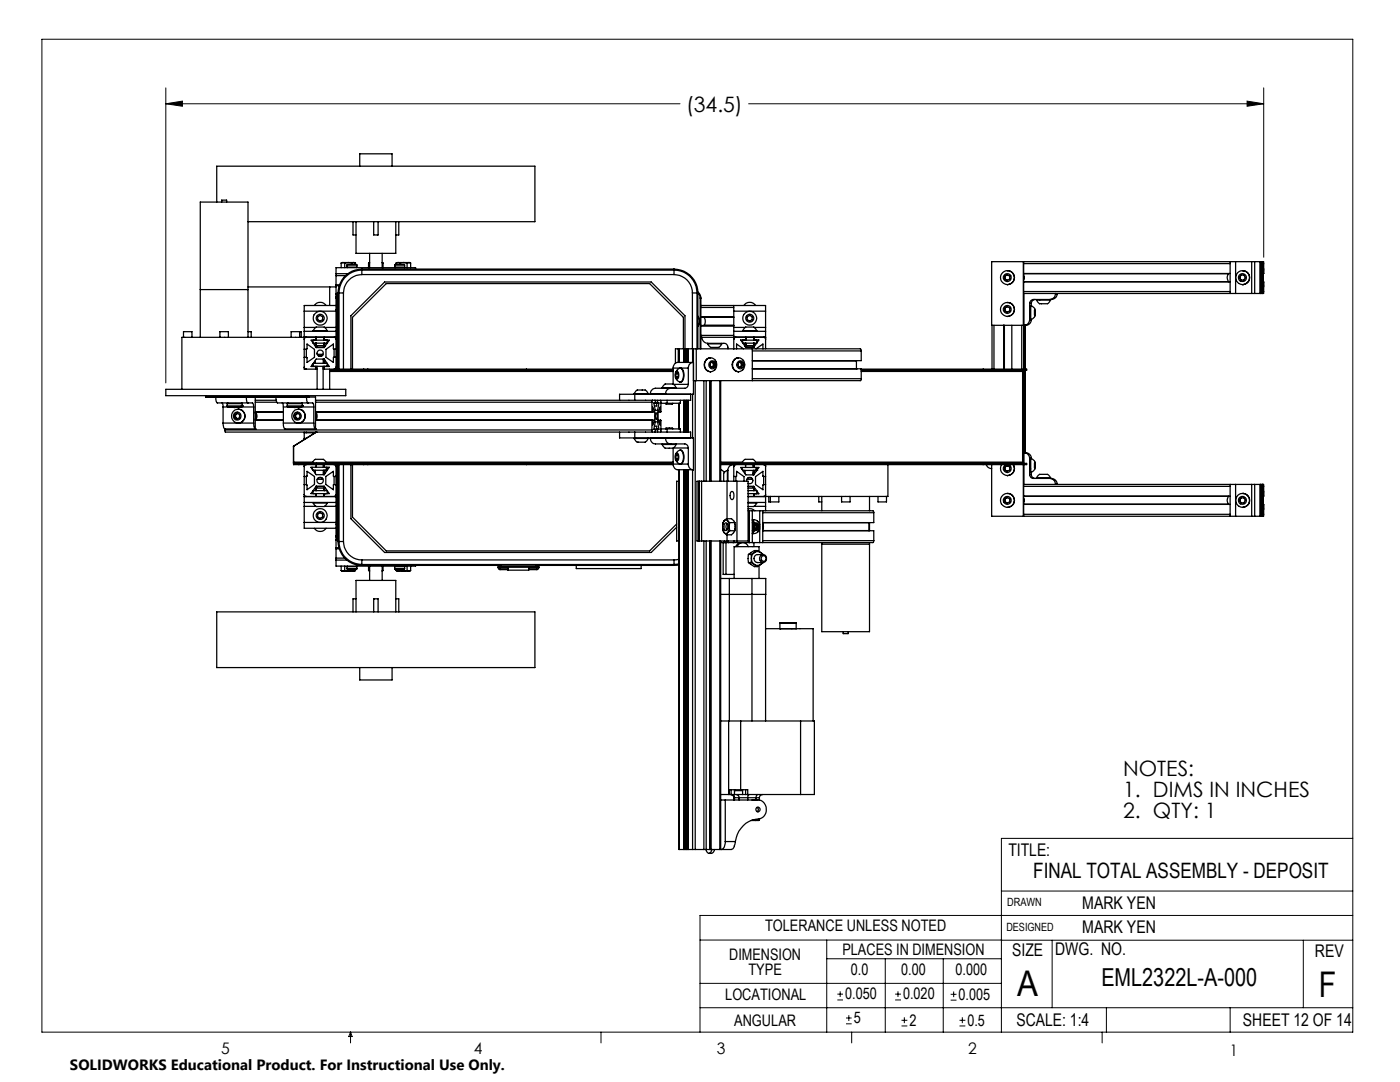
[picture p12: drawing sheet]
<svg xmlns="http://www.w3.org/2000/svg" width="279mm" height="216mm" viewBox="0 0 279 216" stroke-linecap="round" stroke-linejoin="round" font-family="sans-serif">
<g fill="none" stroke="#000" stroke-width=".2">
<path d="M8.4 7.8h261.6v198.2h-261.6zM33.1 17.5v58.9M252.2 17.5v33.8M33.1 20.7l3.3-.5v1zM33.1 20.7h102.6M149.4 20.7h102.8M248.9 20.2l3.3 .5-3.3 .5zM199.8 177.8h70.2M270 167.3h-70.2v38.7M139.7 187.6h60.2M139.7 196.2h60.1M165 187.6v18.4"/>
<path d="M165 191.3h34.8M167.1 199.5h1.1M167.1 198.4h1.1M167.7 197.8v1.1M176.7 191.3v14.7M178.6 199.5h1.2M178.6 198.4h1.2M179.2 197.8v1.1M188.2 191.3v14.7M189.7 199.6h1.2M189.7 198.4h1.2M190.3 197.8v1.2"/>
<path d="M199.8 187.6h70.2M210 187.6v13.5M260.1 187.6v13.5M270 182.7h-130.3v23.3M70 206v2.1M70 206l.3 .8h-.7zM119.9 206v2.1M139.7 201.1h130.3M168.8 204.3h1.2M168.8 203.1h1.2M169.4 202.6v1.1M170 206v2.1"/>
<path d="M179.9 204.7h1.2M179.9 203.6h1.2M180.5 203v1.2M191.5 204.7h1.2M191.5 203.6h1.2M192.1 203v1.2M220 206v2.1M220.8 201.1v4.9M245.5 201.1v4.9"/>
</g>
<path d="M248.9 20.2l3.3 .5-3.3 .5zM33.1 20.7l3.3-.5v1z" fill="#000"/>
<g fill="none" stroke="#000" stroke-width=".25">
<path d="M71.8 33.2v-2.5h6.4v2.5M40 57.8h9.5M43.3 40.3v-7.1h63.5v11h-57.3M44.2 40.3v-.4h1v.4M49.5 57.3h17.6M65.8 57.3v3.7M67.1 58.7v3.4M67.1 54.6v.4M67.1 58.6v.1M67.1 56.9v.1M67.1 57h.1M67.1 58.6h.2"/>
<path d="M67.1 54.6h2.3M67.1 55v1.9M67.1 57v1.6M67.1 57h.6M67.1 55h1.9M67.1 56.9h.6M67.1 58.7h.2M67.2 59.5v14.2M67.5 58.5l-.4 .7v.3h.1M67.5 58.6l-.3 .9M67.5 58.5h1M67.5 58.5v15.2"/>
<path d="M68.1 52.5v.9M68.4 52.4l.4 .1M68.4 52.4h1.1M68.4 52.4l-.3 .1M68.5 58.5v15.2M68.8 52.5v.9M69.3 52.9l.1-.1h1.8v.1M69.3 52.9h1.9M69.3 53.3h1.9M69.3 52.9v.4M69.3 53.3l.1 .1M69.5 52.4l.7 .1"/>
<path d="M69.5 52.4h1.1M69.5 52.4l-.7 .1M70.2 52.5v.3M70.4 44.2v2.7h.6M70.6 52.4l-.4 .1M70.6 52.4l.3 .1M70.9 52.5v.3M71 44.2v6.4h8v-6.4M71.2 52.9v.4M71.2 53.3v.1M72.2 54.8a3.7 3.7 0 0 0-3.7 3.7M72.2 53.7a4.8 4.8 0 0 0-4.7 4.8"/>
<path d="M72.2 53.7v1.1M72.2 54.8h62.3M72.2 53.7h62.3M73.6 52.5v.9M73.8 52.5h-.2M73.8 52.4l-.2 .1M73.8 50.6v2.8M74.6 44.2v2.7h.9v-2.7M76.3 52.4l.1 .1M76.3 50.6v2.8M76.3 52.5h.1M76.4 52.5v.9"/>
<path d="M78.8 53.3h2M78.8 52.9h2M78.8 52.9l.1-.1h1.8l.1 .1M78.8 52.9v.4M78.8 53.3l.1 .1M79.1 52.5v.3M79.4 52.4l.4 .1M79.4 52.4h1.1M79.4 52.4l-.3 .1M79.6 44.2v2.7h-.6M79.8 52.5v.3M80.5 52.4l.7 .1"/>
<path d="M80.5 52.4h1.1M80.5 52.4l-.7 .1M80.8 52.9v.4M80.8 53.3l-.1 .1M81.2 52.5v.9M81.6 52.4l.4 .1M81.6 52.4l-.4 .1M82 52.5v.9M82.9 53.7v-.3h-15.8v1.2M134.5 54.8a3.7 3.7 0 0 1 3.7 3.7M134.5 53.7a4.7 4.7 0 0 1 4.8 4.8M134.5 53.7v1.1"/>
<path d="M138.2 58.5h1.1M138.2 58.5v13.8M139.3 58.2l.4 .7 .2 .6M139.3 58.4l.3 .5 .1 .6M139.3 58.5v11.1M139.7 59.5h.2M139.7 59.5v10.1M139.9 59.5v10.1M200.5 55.1v.6M200.5 55.1l.5-.3 .5 .3v.6l-.5 .3M200.5 55.7l.5 .3M200.5 55.1h.1"/>
<path d="M200.6 55.1l-.1 .6M201 54h.1M201 56.8h.1M201 54.8l-.4 .3M201.1 54a1.38 1.38 0 0 1 1.2 .7M202.3 54.7a1.39 1.39 0 0 1-1.2 2.1M204.2 52.2v12.7M204.3 55.1v.6M204.3 55v.8M204.3 58.6h41.2M204.3 56.2h41.2M204.3 54.6h41.2"/>
<path d="M204.3 54.6h40.8M204.3 56.2h40.9M204.3 52.2v21.5M204.3 52.6h41.2M204.3 58.2h41.2M206.6 59.8a.85 .85 0 0 0-.8 .7M206.9 59.9l.1 .3a.84 .84 0 0 0 1.1 .4 1.12 1.12 0 0 0 1.3-.3l.3-.4M206.9 59.9h2.8M206.9 59.8v.1M209.7 59.8v.1M210.6 58.6a1.21 1.21 0 0 1-1.1 1.2M210.6 58.6h.1"/>
<path d="M210.6 58.6h.4M211 58.6a1.14 1.14 0 0 1-1.2 1.2h-3.5a.78 .78 0 0 0-.8 .7M211 58.6h.1M245.2 54.6l-.1 .1a1.35 1.35 0 0 0 .1 1.5M245.5 52.2h-47.6v12.7h6.8a1.09 1.09 0 0 0 1.1-1.1M245.5 52.2h1.1M245.5 58.6h1.1M245.5 52.2v6.4M246.6 58.6h3.2M246.6 52.2h3.2M246.6 52.2v6.4M247.4 55.4l.2 .5"/>
<path d="M247.4 55.4h.1M247.4 55.4l.3 .5M247.6 54.9h.6l.3 .5-.3 .5h-.6M247.6 54.9l-.2 .5M247.7 54.9l-.3 .5M248 54h.1M248 56.8h.1M248 54a1.39 1.39 0 0 1 1.4 1.4 1.39 1.39 0 0 1-1.4 1.4M249.8 52.2h.6M249.8 58.6h.6M249.8 52.2v6.4M250.4 52.2h1.1"/>
<path d="M250.4 58.6h1.1M250.4 52.2v6.4M251.5 52.2l.7 .1v2.3h-.1M251.5 52.2v6.4M251.6 54.6l.1 1.6zM251.8 52.6l.1-.4v6.4l-.1-.4M251.8 56.2h.1M251.8 54.6h.1M251.8 54.6h.2M251.8 56.2h.2M251.9 56.2v.1M251.9 54.5v.1"/>
<path d="M251.9 53.6l.1 1M251.9 52.8h.2v1.5zM252 56.2l-.1 1M252 54.6v1.6M252 58v.1M252 52.2v.1M252 52.7v.1M252 56.6l.1 1.4h-.2zM252 52.3v.4M252 58.1v.5M252 52.3h.1M252 52.7h.1"/>
<path d="M252 58.1h.1M252 54.8v1.3zM252.1 58v.1M252.1 52.7v.1M252.1 52.2v.1M252.1 52.3v.4M252.1 58.1v.5M252.1 56.2h.1v2.3l-.7 .1M252.1 56.3h.1M252.1 54.5h.1M252.2 54.5v.1M252.2 56.2v.1"/>
<path d="M252.2 54.5v-.9v3.6v-.9M33.1 77.7h35.9v1.3h-35.9zM36.6 67.3h-.3v10.4M36.6 67.3h30.5M36.6 67.3v-1.1h1.7v1.1M40 67.3v-27h9.5v27M41 79l.1 .2M41.1 79.2h20M43.1 79.3a1.08 1.08 0 0 0 .3 1.1h7l.2 .8M43.1 79.3h6M43.1 79.2v.1M43.9 67.3v-1.1h1.7v1.1"/>
<path d="M49.1 79.3a1.17 1.17 0 0 0 .4 1.1M49.1 79.2v.1M49.5 66.2h.6v1.1M50.9 79.9h4.2M50.9 79.2v6.4M55.1 79.3l.3 1.1h7l.1 .1 .1 .7M55.1 79.3h6.1M55.1 79.2v.1M59.8 66.2h-1.7v1.1M59.8 66.2h.3v1.1M59.8 66.2v1.1M60.7 69.7h.5l.1-1 1.5 1v1.6l-1.5 1v-.9l-.6-.1"/>
<path d="M60.7 73.3l.2 .3 .2 .1M60.7 66.1v1.2M60.7 65.3v.8M60.7 62.1v3.2M60.7 67.3v6.4h2.6M60.7 62.1h6.4M60.7 67.3h6.4M60.7 66.1h6.4M60.7 65.3h2.3M61.1 79.2h.1M61.1 79.2h1.9v6.4M61.1 79v.2"/>
<path d="M61.1 67.3l-.2 .1-.2 .3M61.1 69.7v1.6M61.2 79.3v.6l.3 .5M61.2 79.2v.1M61.2 79l.4 .2M62.3 72.8v.3M62.5 72.5v.6h2.8v-.6M62.5 68.5v-.6h2.8v.6h-2.8M62.5 66l.1-.2a.97 .97 0 0 1 1.3-.5 1.1 1.1 0 0 1 1.4 .7M62.5 72.5h2.8M62.5 66h2.8M62.5 66v.1"/>
<path d="M62.7 61a1.42 1.42 0 0 1 2.4 0M62.9 71.9v.6M63 67.3l.1 .1M63 73.1l.1 .6M63 73.1h.3M63 67.9h.1M63 67.9h-.9l1 1.5M63 68.5v.7M63.1 67.8l-.1 .1M63.1 67.3v.6M63.1 68.5v.8M63.1 69h1.6l-.2 .3h-1.2z"/>
<path d="M63.1 68.5v.9M63.1 69.4h1.6M63.3 70.7h1l.1 .2M63.3 73.1v4.6M63.4 63.2l.5-.3 .5 .3v.6l-.5 .3-.5-.3zM63.5 71h.7M64.5 73.1v4.6M64.5 73.1h.3M64.5 71.7l.2 .3h-.2M64.5 71.6v.9M64.5 73.7h69.8M64.7 67.8l.1 .1"/>
<path d="M64.7 67.3v.6M64.7 68.5v.9M64.7 71.6v.9M64.7 73.1v.6M64.7 71.6l1 1.5h-.9M64.7 71.6h-1.6l-1 1.5h.9M64.8 65.3h2.3M64.8 67.3l-.1 .1M64.8 73.1l-.1 .1M64.8 67.9h.1M64.8 67.9h.9l-1 1.5M64.8 68.5v.7"/>
<path d="M64.8 71.8v.7M65.1 73.1h.1M65.3 66v.1M65.8 73.7v4M65.8 73.9h68.5M65.8 74.1h68.5M66.6 69.7l-.1-.1v-.9l-1.4 1v1.6l1.4 1 .1-1M66.6 69.7h.5M66.6 71.3h.5M66.7 67.3l.3 .1 .1 .3M66.7 69.7v1.6M67.1 73.3l-.1 .3-.3 .1"/>
<path d="M67.1 66.1v1.2M67.1 65.3v.8M67.1 61h-6.4v1.1M67.1 62.1v3.2M67.1 67.3v6.4M72.6 73.7v.2M73.4 73.7v.2M105.1 73.7v.2M126.6 78.6l.2-.4a.88 .88 0 0 1 1.1-.4 1.01 1.01 0 0 1 1.2 .3l.3 .5M126.6 78.6h2.8M126.6 78.6v.1M126.7 78.7v1.2"/>
<path d="M129.4 78.6v.1M129.8 78.6v.1M129.8 78.6h3M130.2 79.9l-.1 .4M130.8 79.9v.4M131.2 79.9v.4M131.8 79.9l.1 2.3h-.6M132.2 77.4h2.7M132.2 77.4v.1M132.8 78.6v.1M133.1 79.9v.6M133.8 77.5a1.09 1.09 0 0 0-1 1.1"/>
<path d="M134.3 76.6h-.6a1.15 1.15 0 0 0-1.3 .3l-.2 .5M134.3 76.6l.6 .8M134.3 73.4h3.1M134.3 73.4v3.2M134.4 76.7h3M134.8 74.4a1.17 1.17 0 0 1 1.1-.9 2.07 2.07 0 0 1 0 2.7 1.16 1.16 0 0 1-1.1-1M134.9 74.6v.5M134.9 75.1l.2 .3 .3-.3M134.9 74.6l.2-.3 .3 .3M134.9 74.6h.5M134.9 75.1h.5M134.9 77.4v.1"/>
<path d="M135 74.1l.1-.1a1.05 1.05 0 0 1 0 1.6 1.04 1.04 0 0 1-.1-1.5zM135.4 69.6v2.7M135.4 74.6v.5M135.5 69.6h.1M135.5 69.6v2.7M135.5 69.6h-.7v2.9M135.6 69.6h.9M135.6 69.6v2.7M135.8 79.9v.6h-2.7M135.9 73.4a1.91 1.91 0 0 1 .1 2.8h-.3M136.4 69.6v-6.3l-6.8-6.7h-52.5l-6.8 6.7v10.4M136.5 69.6h.1"/>
<path d="M136.5 69.6v2.7M136.5 79.9v6.3M136.6 69.6h1.8M136.6 69.6v2.7M136.6 79.9v6.3M136.7 69.6v-6.6l-6.7-6.7h-53.2l-6.8 6.7v10.7M136.9 72.3v-2.7v2.7M136.9 79.9v6.3M137.3 72.3v-2.7v2.7M137.3 79.9v6.3M137.4 76.7a.79 .79 0 0 1-.7 .8h-5.9a1.16 1.16 0 0 0-1 1.1M137.4 73.4v3.3"/>
<path d="M137.8 78.7v1.2h-74.8M138.2 78.7v8.7M138.4 72.3a1.03 1.03 0 0 0-1 1.1M138.4 69.6h33.3l.2 .4M138.4 72.3h-3.1a1.03 1.03 0 0 0-1 1.1M138.4 69.6v9.1h-14.8v1.2M138.7 76v93.5M139 69.6v6.4M139.1 69.6v-11.1a4.6 4.6 0 0 0-4.6-4.6h-62.3a4.5 4.5 0 0 0-4.5 4.6v15.2M139.3 63.1a1.84 1.84 0 0 1 0 2.1M139.9 61h12.9v1.1M139.9 67.3h12.9"/>
<path d="M139.9 63.3h6.5M139.9 64.9h6.5M139.9 61.3h6.5M139.9 63.2h6.5M139.9 66.9h6.5M139.9 65.1h6.5M140.1 67.3a1.22 1.22 0 0 0 1.2 1.2M140.5 76v20M140.5 63.3l.1 .1a1.41 1.41 0 0 1-.1 1.5h5.9M140.9 71.8a1.29 1.29 0 0 1 1.7 0 1.29 1.29 0 0 1 .3 1.6 1.24 1.24 0 0 1-1.6 .6 1.24 1.24 0 0 1-.6-1.6zM140.9 76v20M141.3 68.6l.1 .3a.88 .88 0 0 0 1.1 .4 1.06 1.06 0 0 0 1.3-.3l.2-.4"/>
<path d="M141.3 68.6h2.7M141.3 68.5h3.2a.84 .84 0 0 1 .8 1.1M141.3 68.5v.1M141.7 76v20M141.8 71.4a1.4 1.4 0 0 0-1.3 1.4 1.4 1.4 0 0 0 1.3 1.4M141.8 74.2h.1M141.8 71.4h.1M141.9 76v20M141.9 72.3h.5l.3 .5-.3 .5h-.5l-.2-.5zM142.1 72.3l.3 .5M142.4 72.8h.3M142.4 72.8l-.3 .5"/>
<path d="M143.7 76v20M143.8 76v20M144 68.5v.1M146.4 69.6h.1M146.4 66.1v1.2M146.4 65.3v.8M146.4 61v1.1M146.4 62.1v3.2M146.4 67.3v2.3M146.4 62.1h6.4M146.4 67.3h6.4M146.4 66.1h6.4"/>
<path d="M146.4 65.3h2.4M146.8 71.6a1.35 1.35 0 0 1 1.6 .4 1.35 1.35 0 0 1 0 1.6 1.24 1.24 0 0 1-1.6 .4 1.24 1.24 0 0 1-.6-1.6zM146.9 67.3l-.3 .1-.2 .3M147 69.6v-.9l1.4 .9M147.4 71.4a1.4 1.4 0 0 0-1.3 1.4 1.4 1.4 0 0 0 1.3 1.4M147.5 72.3h.5l.2 .5-.2 .5h-.5l-.3-.5zM147.7 72.3l.3 .5M148 72.8h.2M148 72.8l-.3 .5M148.2 68.4v-.5h2.8v.6h-2.8M148.2 66l.1-.2a.97 .97 0 0 1 1.3-.5 1.1 1.1 0 0 1 1.4 .7M148.2 66h2.8"/>
<path d="M148.2 66v.1M148.4 61a1.42 1.42 0 0 1 2.4 0M148.7 67.8v.1M148.7 68.5v.6M148.8 67.8v.1M148.8 68.5v.8M148.8 67.8h-1l1 1.5M148.8 69h1.6l-.2 .3h-1.2zM148.8 67.3v.6M148.8 69.3h1.6M149.1 63.2l.5-.3 .5 .3v.6l-.5 .3-.5-.3zM150.1 69.6v6.4"/>
<path d="M150.1 73.6h21.8v2M150.1 72h20.8M150.1 70h21.8M150.1 75.6h21.8M150.4 67.3v.6M150.4 68.5v.8M150.5 67.3v.5h.9l-1 1.5M150.5 65.3h2.3M150.5 67.8v.1M150.5 68.5v.7M150.9 69.6l1.4-.9v.9M151 66v.1"/>
<path d="M152.4 67.3l.3 .1 .1 .3M152.8 66.1v1.2M152.8 65.3v.8M152.8 62.1v3.2M152.8 67.3v2.3M170.9 73.6h.1M170.9 72v1.6M171.9 75.6l-.1 .4h-33.4M171.9 70v2h-21.8M171.9 73.7h33v.2h-33M171.9 74.1h32.2M196.2 73.7v.2"/>
<path d="M198 64.9v8.8M198.4 64.9v8.8M200.3 64.9v8.8M200.4 64.9v8.8M200.5 61.5v.5M200.5 61.5l.1 .5M200.5 62h.1M200.6 62l.4 .3M201 61.2l.5 .3v.5l-.5 .3-.5-.3M201 60.4h.1M201 63.1h.1M201 61.2l-.5 .3"/>
<path d="M201.1 60.4a1.39 1.39 0 0 1 1.4 1.4 1.39 1.39 0 0 1-1.4 1.3M201.9 64.9v8.8M203.9 64.9v8.8M204.1 73.9v.2M204.1 74.1v18.1M204.3 73.9v18.6M204.4 64.9v8.8M204.4 73.9v16.4M204.5 64.9v8.8M204.5 73.9v16.4M204.6 64.9v8.8M204.6 73.9v16.4"/>
<path d="M205.5 63.8a1.14 1.14 0 0 1-1.1 1.1M205.5 63.8h.3M205.5 60.5v3.3M205.5 60.5h.3M205.8 61l.7 .6M205.8 61v2.8l.7-.6M205.8 61h-.2v.4l.1 2.4M205.8 60.5v.5M205.8 63.7v.1M206.5 61.6v1.6zM206.5 62.1h.1M206.5 62.7h.1"/>
<path d="M206.5 62.1v-.3v1.1v-.2M206.5 62.1v.6M44.3 80.4l.2 .8M44.5 84.4l.2 1 .1 .2M44.5 84.4h6.1M44.5 81.2v3.2M44.5 81.2h1.3M44.8 85.6h6.1M44.9 85.8l.1 .4h92.8v1.2M44.9 85.8h85.2M44.9 85.6v.2M45.3 81l.1 .1"/>
<path d="M45.3 80.5h3M45.3 81h2.9M45.3 80.5v.5M45.4 81.1l1.4 .2 1.3-.2M45.4 81.1h2.7M45.5 80.4l-.2 .1M46.8 82.7l.5-.3 .5 .3v.6l-.5 .3-.5-.3M46.8 82.7v.6M46.8 82.7h.2M46.8 83.3h.2M47 83.3l.4 .2M47 82.7v.6"/>
<path d="M47.4 82.5l-.4 .2M47.6 81.6a1.39 1.39 0 0 1 1.3 1.4 1.39 1.39 0 0 1-1.3 1.4M47.9 81.2h2.7M48.2 80.4l.1 .1M48.2 81h.1M48.2 81l-.1 .1M48.2 81.1l-.5 .1M48.2 81.1l-1.4 .2M48.2 81.1h.1M48.3 81l-.1 .1M48.3 81h.1M48.3 80.5v.5"/>
<path d="M50.6 84.4l.1 .7 .2 .5M50.6 81.2v3.2M50.9 82.4a1.29 1.29 0 0 1 0 1.3M50.9 85.6h.1M50.9 83.9h5.7M50.9 82.2h5.7M50.9 80.3h4.3M51 82.2l.1 .1a1.37 1.37 0 0 1-.1 1.6M51 82.2h5.6M51 83.8h5.6M56.3 80.4l.3 .8M56.6 84.4a1.21 1.21 0 0 0 .3 1.2h6.1"/>
<path d="M56.6 84.4h6M56.6 81.2v3.2M56.6 81.2h1.2M57.3 81l.1 .1M57.3 80.5h3M57.3 81h2.9M57.3 80.5v.5M57.4 81.1l1.4 .2 1.3-.2M57.4 81.1h2.7M57.5 80.4l-.2 .1M58.6 92.2v.5M58.6 89v3.2"/>
<path d="M58.6 92.2h3.8M58.6 89h.1M58.6 92.2v.3M58.6 92.7h75.7M58.6 92.5h75.7M58.6 92.5v.2M58.9 82.7h.1M58.9 83.3h.1M58.9 82.7l.4-.3 .5 .3v.6l-.5 .3-.4-.3M58.9 82.7v.6M59 83.3l.4 .2M59 82.7v.6"/>
<path d="M59.4 82.5l-.4 .2M59.5 81.6h.1M59.6 81.6a1.39 1.39 0 0 1 1.3 1.4 1.39 1.39 0 0 1-1.3 1.4M59.7 92.5v.2M59.9 81.2h2.7M60.2 81h.1M60.2 81l-.1 .1M60.2 80.4l.1 .1M60.2 81.1l-1.4 .2M60.2 81.1h.1M60.3 81.1l-.6 .1M60.3 81v.1"/>
<path d="M60.3 81h.1M60.3 81l-.1 .1M60.3 80.5v.5M60.7 98.7l.2 .3 .2 .1M60.7 95.1l.5-.1 .1-.9 1.5 1v1.6l-1.5 1-.1-1h-.5M60.7 86.4v1.1M60.7 99.1v1.2M60.7 86.2v.2M60.7 87.5v.2M60.7 92.7v6.4M60.7 99.1h6.4M60.7 86.4h2.2"/>
<path d="M60.7 87.5h.4M61.1 92.7l-.2 .1-.2 .3M61.1 86.2v.2M61.1 95.1v1.6M62.3 93.2v.4M62.3 92.4l.1-.3a1.04 1.04 0 0 1 1.4-.4 1.06 1.06 0 0 1 1.3 .7M62.3 92.4h2.8M62.3 92.4v.1M62.5 97.9v.6h2.8v-.6M62.5 97.9h2.8M62.5 93.9h.4M62.6 84.4l.2 1 .2 .2"/>
<path d="M62.6 81.2v3.2M62.9 93.8v.7M63 82.2h67.2v-1l.5 1M63 98.5l.1 .1M63 93.2h1.8M63 82.4l.1 .6-.1 .7M63 85.6h.1M63 98.5h.1M63 93.2h-.9l1 1.5h1.6M63 86.2v.1M63 97.2v.7M63 80.3h67.1"/>
<path d="M63 82.2l.1 .1a1.48 1.48 0 0 1-.1 1.6M63 82.2h67.7M63 83.8h67.7M63.1 92.7l-.1 .5M63.1 86.2h.1M63.1 97v.9M63.1 98.5v.6M63.1 92.5v.2M63.1 97l-1 1.5h.9M63.1 97h1.6l1 1.5h-.9M63.1 86.2l-4.5 2.8M63.3 97.1h1.2l.2 .3h-1.6z"/>
<path d="M63.5 95.3h.7M64.4 95.5l-.1 .1h-1M64.5 93.9h.8M64.5 93.8v.9l.2-.3h-.2M64.5 92.7v.5M64.7 93.2h.1M64.7 92.7v.5M64.7 93.9v.8M64.7 97v.9M64.7 98.5v.6M64.8 98.5l-.1 .1M64.8 98.5h.1"/>
<path d="M64.8 93.2h.9l-1 1.5M64.8 93.9v.6M64.8 97.2v.7M65.1 92.2h69.2M65.1 92.4v.1M65.3 93.8v-.5l-.2-.1v.6l-2.6 .1M66.7 92.7l.3 .1 .1 .3M66.7 95.1v1.6M67.1 95l-.1 .1-.5-.1v-.9l-1.5 1v1.6l1.5 1v-1h.5l.1 .1M67.1 98.7l-.1 .3-.3 .1M67.1 99.1v1.2M67.1 92.7v6.4"/>
<path d="M67.2 92.7v14.2M67.5 92.7v15.4M67.7 92.7v15.4a4.5 4.5 0 0 0 4.5 4.5h62.3l1-.1M68.5 92.7v15.4M70 92.7v10.8l6.8 6.7h53.2l5-5M70.3 92.7v10.5l6.8 6.7h52.5l5.4-5.3M72.6 92.5v.2M73.4 92.5v.2M105.1 92.5v.2M123.6 86.2v1.2h14.8v6.3h-3.1a1.03 1.03 0 0 1-1-1.1M126.6 87.5l.2 .3a.88 .88 0 0 0 1.1 .4 1.01 1.01 0 0 0 1.2-.3l.3-.4M126.6 87.5h2.8"/>
<path d="M126.6 87.4v.1M126.7 86.2v1.2M129.4 87.4v.1M129.8 87.5a1.09 1.09 0 0 0 1 1.1h5.9a.79 .79 0 0 1 .7 .8M129.8 87.5h3M129.8 87.4v.1M130.1 85.8l.1 .4M130.1 80.3v1.9M130.1 83.9v1.9M130.6 85.1h.5v.6M130.7 83.8l-.5 1v-.9h-67.2M130.7 82.2v1.6"/>
<path d="M130.7 85.7l.1 .1M130.7 85.7h.4M130.7 80.4h.4M130.7 80.4h-.2l.3 1.5h.4l.3-1.5h-.4M130.7 85.7h-.2l.3-1.5h.4l.3 1.5h-.4M130.8 80.3l-.1 .1M130.8 85.8v.4M130.8 80.3h.4M130.8 85.8h.4M131 82.4a1.29 1.29 0 0 1 0 1.3 1.11 1.11 0 0 1 0-1.3zM131.1 80.4v.6h-.5M131.2 80.3l.1 .1"/>
<path d="M131.2 85.8v.4M131.3 85.7l-.1 .1M131.3 83.9h.6l-.1 2.3M131.4 83.9h.4M131.4 82.1h.4M131.8 82.1v.1M131.8 82.1v-.9l-.5 1v1.6l.5 1v-.9M131.8 83.9h.1M131.9 85.6h1.2M131.9 80.5h1.2M132.2 88.7l.1 .2a.99 .99 0 0 0 1.3 .5h.7M132.2 88.7h2.7"/>
<path d="M132.2 88.6v.1M132.8 80.5l.1 .1h1.3l.1-.1M132.8 85.6l.1-.2h1.3l.1 .2M132.8 87.5a1.03 1.03 0 0 0 1 1.1M132.8 87.4v.1M133.1 85.6h2.7v.6M133.1 85.6v.6M134.3 92.6h3.1M134.3 89.4v3.2M134.4 89.4h3M134.8 90.8a1.16 1.16 0 0 1 1.1-.9 1.93 1.93 0 0 1-.2 2.7h-.1a1.37 1.37 0 0 1-.8-1M134.9 91.5h.5"/>
<path d="M134.9 90.9l.2-.3 .3 .3M134.9 90.9v.6M134.9 91.5l.2 .3 .3-.3M134.9 90.9h.5M134.9 88.7l-.6 .7M134.9 88.6v.1M135 90.5l.1-.1a1.05 1.05 0 0 1 0 1.6 1.09 1.09 0 0 1-.1-1.5zM135.4 90.9v.6M135.5 93.7l.1 75.8M135.5 80.5v5.1M135.5 96h-.5v11.9h.5M135.6 80.5v5.1"/>
<path d="M135.6 93.7v75.8M135.7 89.8h.2a1.86 1.86 0 0 1 .1 2.7l-.1 .1M136.5 93.7v75.8M136.6 93.7v75.8M136.9 93.7v75.8v-75.8M137.3 93.7v75.8v-75.8M137.4 92.6a1.03 1.03 0 0 0 1 1.1M137.4 89.4v3.2M138.2 93.7v75.8M139.1 96h10.2v11.9h-10.2zM139.5 96v11.9M140 96v11.9"/>
<path d="M143.8 92.5h61.1v.2h-61.1M143.8 92.2h4.4M143.8 93.6l.8 .6M145.1 96v7.5M145.2 93.9l-.3 .1a.92 .92 0 0 0-.5 1.1v.9M145.2 93.9v2.1M145.2 93.9h.1M145.9 98.2l.2-.1a1.09 1.09 0 0 1 0 1.6 1.13 1.13 0 0 1-.2-1.5zM146.4 92.7a1.09 1.09 0 0 0-1.1 1.1v2.2M146.4 92.7v3.3M146.4 95.1h.5M146.9 92.7l-.3 .1-.2 .3"/>
<path d="M146.9 95.1v.9M146.9 95.1l.1-1 1.5 1v.9M147.1 96v11.9M148.1 92.4l.2-.4a.97 .97 0 0 1 1.2-.3 1.1 1.1 0 0 1 1.4 .7M148.1 92.4h2.8M148.1 92.4v.1M148.1 93.3v.4M148.2 93.9h2.7M148.2 93.9h.1M148.2 93.9h.5v.6M148.7 92.7h.1l-.1 .6M148.7 93.3h1.8"/>
<path d="M148.7 93.3h-.9l1 1.5h1.6M149 96a.64 .64 0 0 1 .7-.7 .64 .64 0 0 1 .6 .8 .64 .64 0 0 1-1 .3M149.3 99.1h27.6M149.3 97.9h1.7M149.3 95.3h.6M149.3 97.1h.9l.2 .3h-1.1M149.3 97h1.1M149.3 99.1h3.5M150.2 95.5l-1.2 .1M150.3 94.4h.1l-.1 .2M150.3 92.7v.6M150.4 93.2l.1 .1"/>
<path d="M150.4 92.7v.6M150.4 93.9v.9M150.4 97v.9M150.4 98.5v.6M150.4 97l1 1.5h-.9M150.5 98.5l-.1 .1M150.5 92.7l-.1 .1M150.5 93.3h.9l-1 1.5M150.5 93.9v.7M150.5 97.2v.7M150.5 98.5h.1M150.8 92.2h53.3"/>
<path d="M150.9 93.9h.1M150.9 92.4v.1M150.9 93.3v.6M151 97.9v.6h-1.7M151 93.9h.1M151 93.9h-.7v.9M151 93.3v.6M152.4 92.7l.3 .1 .1 .3M152.4 95.1v1.6M152.8 98.7l-.1 .3-.3 .1M152.8 95.1l-.5-.1v-.9l-1.5 1v1.6l1.5 1v-.9l.5-.1M152.8 99.1v1.2"/>
<path d="M152.8 92.7v6.4M153.4 99.1v1.1h.3M153.7 99.1v1.1M155.4 99.1v1.1h-1.7M163.4 99.1v1.1h.6M164 99.1v2.8M168 99.1v1.1h1.7v-1.1M173.5 99.1v2.8M175.2 99.1v1.1h1.7v-1.1M177.2 92.7v6.4h-.3M196.2 92.5v.2M196.8 92.7l.5 .6 .6 .2"/>
<path d="M197.9 92.7v10.3h47.6M199.9 92.7a1.39 1.39 0 0 0 1.1 2.2M200.5 93.2v.6M200.5 99.6v.5M200.5 93.8l.5 .3M200.9 92.7a.8 .8 0 0 0-.6 1.2 .8 .8 0 0 0 1.4 0 .8 .8 0 0 0-.6-1.2M201 92.9l.5 .3v.6l-.5 .3M201 99.3l.5 .3v.5l-.5 .3M201 94.9h.1M201 98.5h.1M201 92.9l-.5 .3M201 99.3l-.5 .3"/>
<path d="M201.1 98.5a1.39 1.39 0 0 1 1.4 1.4 1.39 1.39 0 0 1-1.4 1.3M202.2 92.7a1.42 1.42 0 0 1-1.2 2.2M204.1 92.2v.3M204.1 90.3a1.31 1.31 0 0 1 1.7 1.2M204.2 90.3v2.2M204.2 92.7v10.3M204.3 99.6v.5M204.3 99.4v.9M204.3 99h41.2M204.3 96.7h41.2M204.3 97h41.2M204.3 92.7v10.3"/>
<path d="M204.4 90.3a1.21 1.21 0 0 1 1.1 1.2M205.5 94.7a.73 .73 0 0 0 .8 .8h3.5a1.14 1.14 0 0 1 1.2 1.1M205.5 91.5h.3M205.5 94.7h.3M205.5 91.5v3.2M205.7 91.5l-.1 1a2.3 2.3 0 0 0 .2 1.8M205.8 94.7a.78 .78 0 0 0 .8 .8M205.8 91.5h.1M205.8 94.2v.5M206.5 92.1l-.4-.4-.4-.2 .1 2.8M206.5 93.7l-.7 .6M206.5 92.1v1.6z"/>
<path d="M206.5 93.1h.1M206.5 92.6h.1M206.5 92.6v-.3v1.1v-.3M206.5 92.6v.5M206.9 95.4l.1-.4a.88 .88 0 0 1 1.1-.3 1.12 1.12 0 0 1 1.3 .3l.3 .4M206.9 95.4h2.8M206.9 95.4v.1M209.5 95.5a1.21 1.21 0 0 1 1.1 1.1M209.7 95.4v.1M210.6 96.6v.1M211 96.6v.1M245.2 99l-.1 .1a1.3 1.3 0 0 0 .1 1.5"/>
<path d="M245.5 96.7h1.1M245.5 96.7v6.3M246.6 96.7h3.2M246.6 96.7v6.3M247.4 99.8l.2 .5M247.4 99.8h.1M247.4 99.8l.3 .5M247.6 99.3h.6l.3 .5-.3 .5h-.6M247.6 99.3l-.2 .5M247.7 99.3l-.3 .5M248 98.5h.1M248 98.5a1.39 1.39 0 0 1 1.4 1.4 1.39 1.39 0 0 1-1.4 1.3"/>
<path d="M249.8 96.7h.6M249.8 96.7v6.3M250.4 96.7h1.1M250.4 96.7v6.3M251.5 96.7h.7v2.3h-.1M251.5 96.7v6.3M251.6 99.1l.1 1.5zM251.8 97l.1-.3v6.3l-.1-.4M251.9 98.9l.1 .1M251.9 98l.1 1M251.9 97.2h.2v1.5zM252 99v1.6"/>
<path d="M252 97.1v.1M252 96.7v.4M252 97.1h.1M252 99.2v1.3zM252.1 97.1v.1M252.1 96.7v.4M252.1 99v1.6M252.1 98.9h.1M252.2 98.9v.1M252.2 98.9v-.9l-.1 1M60.7 100.3v.7M60.7 104.2v1.2h6.4"/>
<path d="M60.7 101v3.2M60.7 100.3h6.4M60.7 104.2h6.4M60.7 101h2.3M62.5 100.4l.2 .3a.97 .97 0 0 0 1.2 .4 1.12 1.12 0 0 0 1.4-.7M62.5 100.4h2.8M62.5 100.3v.1M62.7 105.4a1.42 1.42 0 0 0 2.4 0M63.4 102.6l.5-.3 .5 .3v.6l-.5 .2-.5-.2zM64.8 101h2.3M65.3 100.3v.1M67.1 100.3v.7"/>
<path d="M67.1 104.2v3.5M67.1 111.4v.4M67.1 109.4v.1M67.1 107.7v.1M67.1 107.8h.1M67.1 101v3.2M67.1 107.8v1.6M67.1 109.5v1.9M67.1 111.8v1.2h15.8v-.2M67.1 111.8h2.1M67.1 109.4h.6M67.1 107.8h.3"/>
<path d="M67.1 111.4h1.7M67.1 109.5h.6M67.1 107.7h.2M67.2 106.9h-.1v.3l.4 .7M67.2 106.9l.3 .8M67.5 101.6l-.2 .6 .2 .7M67.5 108.1a4.8 4.8 0 0 0 4.7 4.7M67.5 108.1h1M68.1 113.8l.3 .1M68.1 113v.8M68.4 113.9h1.1M68.5 108.1a3.7 3.7 0 0 0 3.7 3.6"/>
<path d="M68.8 113.8l.7 .1M68.8 113v.8M68.8 113.8l-.4 .1M69.3 113.1h1.9M69.3 113.5l.1 .1h1.8v-.1M69.3 113.5h1.9M69.3 113.1v.4M69.4 113l-.1 .1M69.5 113.9h1.1M70.2 113.8l.4 .1M70.2 113.6v.2M70.2 113.8l-.7 .1"/>
<path d="M70.9 113.8l-.3 .1M70.9 113.6v.2M71 119.5h-.6v2.6M71.2 113v.1M71.2 113.1v.4M72.2 111.7v1.1M72.2 111.7h62.3M72.2 112.8h27.4M73.6 113.8l.2 .1M73.6 113v.8M73.8 113v2.8M76.3 113v2.8"/>
<path d="M76.4 113.8l-.1 .1M76.4 113v.8M78.8 113.5l.1 .1h1.8l.1-.1M78.8 113.5h2M78.8 113.1h2M78.8 113.1v.4M78.9 113l-.1 .1M79 119.5h.6v2.6M79.1 113.8l.3 .1M79.1 113.6v.2M79.4 113.9h1.1M79.8 113.8l.7 .1"/>
<path d="M79.8 113.8l-.4 .1M79.8 113.6v.2M80.5 113.9h1.1M80.7 113l.1 .1M80.8 113.1v.4M81.2 113.8l.4 .1M81.2 113v.8M81.2 113.8l-.7 .1M82 113.8l-.4 .1M82 113v.8M99.4 112.8v.5l.3 .4h1.7M99.4 113.2h8.1"/>
<path d="M99.6 113.1h.4M99.6 113.2h.1M99.7 113.2h.1M99.7 113.2l.1 .2M99.8 113.4h1.6M99.8 113.2v.2M100 112.7h-.4v.5M100 113.1h7M100 112.7v.4M100 112.7h7M101.4 113.1v.7h4.1v-.7M105.5 113.4h1.6"/>
<path d="M107 112.7h.4v.5M107 113.1h.4M107 112.7v.4M107.1 113.2v.2M107.2 113.2h.1M107.2 113.2l-.1 .2M107.4 113.2h.1M107.4 112.8h27.1M107.5 112.8v.6l-.3 .3h-1.7M115 112.8v.7h13v-.7M134.5 111.7v1.1M135.5 111.6l-1 .1"/>
<path d="M135.5 112.7l-1 .1M140.5 107.9v61.6M140.9 107.9v61.6M141.7 107.9v61.6M141.9 107.9v61.6M143.7 107.9v61.6M143.8 107.9v61.6M143.8 108.3h5.7M143.8 115.4h6.3M144.3 104.6h.1M144.3 105.6h.1M144.3 105.6l.2 .7"/>
<path d="M144.3 108.3v6.3h2.2M144.5 103.9a2.42 2.42 0 0 0 0 2.4M144.5 103.9a.41 .41 0 0 1 .7 0M144.5 106.3a.41 .41 0 0 0 .7 0M144.5 106.3l.5 .4M144.5 103.9l-.2 .7M144.6 108.2l-.1 .1M144.6 107.9v.3M144.6 108.2h.7M144.7 104.4l.1-.1a.92 .92 0 0 1 .1 1.6 .94 .94 0 0 1-.2-1.5zM144.9 108.3v6.3M145 103.5l.2 .4"/>
<path d="M145 103.5h1l.6 .8M145 103.5l-.5 .4M145.1 106.7v1.2M145.1 104.5a.8 .8 0 0 0 0 1.2M145.2 103.9l.3 .5v.7M145.2 103.9l.4 .4M145.2 106.3l-.2 .4M145.3 108.2l.1 .1M145.3 107.9v.3M145.5 105.1v.7l-.3 .5M145.5 105.1l.1 .8M145.6 115.4v28.5"/>
<path d="M145.6 104.3l-.1 .8M145.6 105.9l-.4 .4M145.6 105.9h1M145.6 104.3h1M146.3 108.3l.2-.4v.4M146.6 104.3l.2 .8M146.6 105.9l-.6 .8h-1M146.7 104.6l.1 .5M146.7 105.6h.1M146.8 105.1l-.1 .5M146.8 105.1l-.2 .8M147.1 109.1a1.17 1.17 0 0 1 1.1-.8 1.17 1.17 0 0 1 1.1 .8"/>
<path d="M148 108.3a1.17 1.17 0 0 0-1.2 .8M149.3 101.5a1.34 1.34 0 0 1 1.3 .4M149.3 100.4h1.7M149.3 101.9h.2M149.3 100.3h3.5M149.4 110.6v1.7M149.4 112.3l1.2 .8h.5M149.4 112.3h.5M149.4 110.6h.5M149.5 101.9v6.4M149.5 108.3h.6M149.5 101.9h.6"/>
<path d="M149.9 110.6l.1 .8M149.9 112.3l.7 .3M150 111.4a1.28 1.28 0 0 0 .6 1.2M150 111.4l-.1 .9M150.1 115.4h2.7v3.2h-9M150.1 115.4v28.5M150.1 104.2l.2 .9-.2 .8M150.1 101.9v6.4M150.1 108.3h1.5M150.1 101.9h1.5M150.2 103.8a2.33 2.33 0 0 1 0 2.6M150.2 106.5h.3"/>
<path d="M150.4 104.1a2.24 2.24 0 0 1 0 2M150.5 103.7l-.4 .1a1.36 1.36 0 0 1 1.6 1.3 1.36 1.36 0 0 1-1.6 1.3 2.66 2.66 0 0 0 0-2.6M150.5 108.3v.8M150.5 101h2.3M150.5 104.4a.76 .76 0 0 1 1 .7 .76 .76 0 0 1-1 .7M150.6 110.2a1.17 1.17 0 0 1 1.2 0M150.6 112.6a1.17 1.17 0 0 0 1.2 0M150.6 110.2a1.28 1.28 0 0 0-.6 1.2M150.6 110.2l-.7 .4M150.6 112.6l.5 .5M150.6 104.6h.5l.2 .5M150.8 104.6l.2 .5"/>
<path d="M151 100.4l-.2 .3a.99 .99 0 0 1-1.2 .4h-.3M151 100.3v.1M151 105.1h.3M151 105.1l-.2 .5M151.1 109.9h-.5l-1.2 .7M151.1 109.9l.7 .3M151.1 109.9l-.5 .3M151.3 105.1l-.2 .5h-.5M151.5 110.1v-1h-5v6.3M151.5 112.8v2.6M151.6 108.3h.6M151.6 101.9h.6"/>
<path d="M151.6 101.9v2.8M151.6 105.5v2.8M151.8 110.2l.4 .5M151.8 112.6l-.7 .5M151.8 110.2l.5 .4M151.8 110.8a.73 .73 0 0 1 1.2 .6 .73 .73 0 0 1-1.2 .6 .82 .82 0 0 1 0-1.2zM152.2 112.3l-.4 .3M152.2 101.9h22l.2 .4M152.2 104.5l.2 .6-.2 .6M152.2 101.9v6.4M152.2 105.9h22.2v2M152.2 105.9h21.2"/>
<path d="M152.2 102.3h22.2M152.2 107.9h22.2M152.3 110.7h-1.1a.8 .8 0 0 0-.7 .8 .8 .8 0 0 0 .7 .8h1.1M152.3 112.3l-.5 .3M152.8 100.3v.7M152.8 101v.9M152.8 118.6v25.3M164 108.3v17.7h9.5v-17.7M164 108.6h9.5M173.4 104.3h.1M173.4 104.3v1.6M173.5 104.3v1.6"/>
<path d="M174.4 107.9l-.2 .4h-22M174.4 102.3v2h-22.2M200.5 100.1l.5 .3M201 101.2h.1M204.3 100.6h41.2M204.3 102.6h41.2M245.5 103h1.1M246.6 103h3.2M248 101.2h.1M249.8 103h.6M250.4 103h1.1M252 100.6l-.1 .2"/>
<path d="M252 100.6l-.1 1.1M252 102.4v.2M252 102.9v.1M252 102.6v.3M252 101l.1 1.4h-.2zM252 102.6h.1M252 102.9h.1M252.1 102.9v.1M252.1 102.4v.2M252.1 102.6v.3M252.1 100.6h.1v2.3l-.7 .1M252.1 100.6l.1 1.1v-.9"/>
<path d="M252.1 100.8h.1M252.2 100.6v.2M43.3 122.1h63.5v11.1h-63.5zM71 122.1v-6.3h8v6.3M71.8 133.2v2.5h6.4v-2.5M74.6 122.1v-2.6h.9v2.6M152.8 125.4h9.5v18.5M155.6 125.4h.1M155.6 124.3v.1M155.6 124.3h2.4M155.6 125.4h3.3M155.6 124.4v1"/>
<path d="M158 124.3h.9M158 124.4h.9M158.9 125.4h.1M158.9 124.3v.1M158.9 124.4v1M168.3 126v.4h1v-.4M143.8 159.6h7.5M143.8 143.9h16M143.8 158.5h1.7M144.7 159.6v8.3M145.4 143.9v14.6M145.5 158.5h.4"/>
<path d="M145.5 158.5v-.9h3.7v.9M145.8 158.5a.6 .6 0 0 1 .6 .7M145.9 158.5h.7M145.9 157.6v.9M146 158.5a.55 .55 0 0 1 .6 .7M146.4 159.2h.2M146.4 159.2v.4M146.6 158.5h1.6M146.6 157.6v.9M146.6 159.2v.4M146.6 159.2h.9M146.7 157.6v.2h1.3v-.2"/>
<path d="M146.9 158.5a.61 .61 0 0 1 .6 .7M147.5 159.2h1.7M147.5 159.2v.4M147.8 143.9v13.7M148.2 158.5h.6M148.2 157.6v.9M148.8 158.5h.4M148.8 157.6v.9M149.2 158.5h10.6M149.2 159.2v.4M149.2 159.2h1.7M149.5 158.5l-.2 .2-.1 .5"/>
<path d="M150.9 159.2h.7M150.9 159.2v.4M151.1 159.6a1.92 1.92 0 0 1 1.8 1.9 1.92 1.92 0 0 1-1.6 1.9 5 5 0 0 0-4.5 4.5M151.2 158.5l-.2 .1-.1 .6M151.6 159.2v.4M152.2 158.5a.6 .6 0 0 0-.6 .7M159.8 143.9h2.7v14.6h-2.7M159.8 143.9v14.6M135.6 169.5h.9M136.5 169.5h.1M136.6 169.5h1.6M138.2 169.5h.5"/>
<path d="M138.7 169.5h5M140.9 169.5v.1a.59 .59 0 0 0 .6 .7 .59 .59 0 0 0 .6-.7v-.1M141.7 169.5h.1M142.6 169.5l-.4 .7-.7 .1M143.7 169.5h.1M144.7 167.9a1.37 1.37 0 0 1-.7 1.6M144.7 167.9h2.1M146.8 167.9a1.49 1.49 0 0 1-.8 1.6h-2.2M149.9 163.7h.9M150.3 163.6h.6M150.9 163.6l-.1 .1M150.9 163.6h.7"/>
<path d="M150.9 163.5v.1M151.1 161.1a.43 .43 0 0 1 .2 .4 .43 .43 0 0 1-.2 .4M151.6 163.6l-.2 .1h-.6M151.6 163.4v.2"/>
<circle cx="201" cy="55.4" r=".8"/>
<circle cx="201" cy="55.4" r="1.39"/>
<circle cx="247.9" cy="55.4" r=".8"/>
<circle cx="248" cy="55.4" r="1.39"/>
<circle cx="63.9" cy="63.5" r="1.39"/>
<circle cx="63.9" cy="70.5" r=".64"/>
<circle cx="63.9" cy="63.5" r=".79"/>
<circle cx="142.1" cy="72.8" r=".75"/>
<circle cx="147.8" cy="72.8" r=".75"/>
<circle cx="149.6" cy="63.5" r="1.39"/>
<circle cx="149.6" cy="63.5" r=".79"/>
<circle cx="201" cy="61.7" r=".79"/>
<circle cx="201" cy="61.7" r="1.39"/>
<circle cx="47.3" cy="83" r=".79"/>
<circle cx="47.5" cy="83" r="1.36"/>
<circle cx="59.4" cy="83" r=".78"/>
<circle cx="59.6" cy="83" r="1.36"/>
<circle cx="63.9" cy="95.9" r=".64"/>
<circle cx="201" cy="99.8" r=".79"/>
<circle cx="201" cy="99.8" r="1.39"/>
<circle cx="247.9" cy="99.9" r=".8"/>
<circle cx="248" cy="99.8" r="1.39"/>
<circle cx="63.9" cy="102.9" r="1.39"/>
<circle cx="63.9" cy="102.9" r=".8"/>
<circle cx="152.4" cy="111.4" r=".53"/>
<circle cx="151.3" cy="161.5" r=".45"/>
</g>
<g font-size="7.1">
<text x="203" y="198.7">A</text>
<text x="263.2" y="198.9">F</text>
</g>
<text font-size="4.9" x="219.8" y="196.7">EML2322L-A-000</text>
<g font-size="4.2">
<text x="136.9" y="22.3">(34.5)</text>
<text x="224.2" y="154.8">NOTES:</text>
<text x="224.2" y="158.9">1. DIMS IN INCHES</text>
<text x="224.2" y="163.1">2. QTY: 1</text>
<text x="206.2" y="175.1">FINAL TOTAL ASSEMBLY - DEPOSIT</text>
</g>
<g font-size="3.5">
<text x="201.2" y="170.7">TITLE:</text>
<text x="216" y="181.4">MARK YEN</text>
<text x="202" y="190.7">SIZE</text>
<text x="210.6" y="190.6">DWG. NO.</text>
<text x="216" y="186.2">MARK YEN</text>
<text x="262.4" y="190.9">REV</text>
<text x="202.9" y="204.6">SCALE: 1:4</text>
<text x="248.1" y="204.6">SHEET 12 OF 14</text>
</g>
<g font-size="3.2">
<text x="152.7" y="185.7">TOLERANCE UNLESS NOTED</text>
<text x="145.5" y="191.5">DIMENSION</text>
<text x="168.1" y="190.5">PLACES IN DIMENSION</text>
<text x="149.4" y="194.6">TYPE</text>
<text x="169.8" y="194.6">0.0</text>
<text x="179.8" y="194.6">0.00</text>
<text x="190.7" y="194.6">0.000</text>
<text x="144.7" y="199.6">LOCATIONAL</text>
<text x="168.7" y="199.4">0.050</text>
<text x="180.2" y="199.4">0.020</text>
<text x="191.3" y="199.5">0.005</text>
<text x="146.5" y="204.6">ANGULAR</text>
<text x="170.4" y="204.2">5</text>
<text x="181.5" y="204.6">2</text>
<text x="193.1" y="204.6">0.5</text>
<text x="44.2" y="210.4">5</text>
<text x="94.6" y="210.3">4</text>
<text x="143.1" y="210.4">3</text>
<text x="193.2" y="210.3">2</text>
<text x="245.4" y="210.6">1</text>
</g>
<text font-size="3" x="14" y="213.5">SOLIDWORKS Educational Product. For Instructional Use Only.</text>
<g font-size="2.3">
<text x="200.8" y="185.7">DESIGNED</text>
<text x="201" y="180.9">DRAWN</text>
</g>
</svg>
